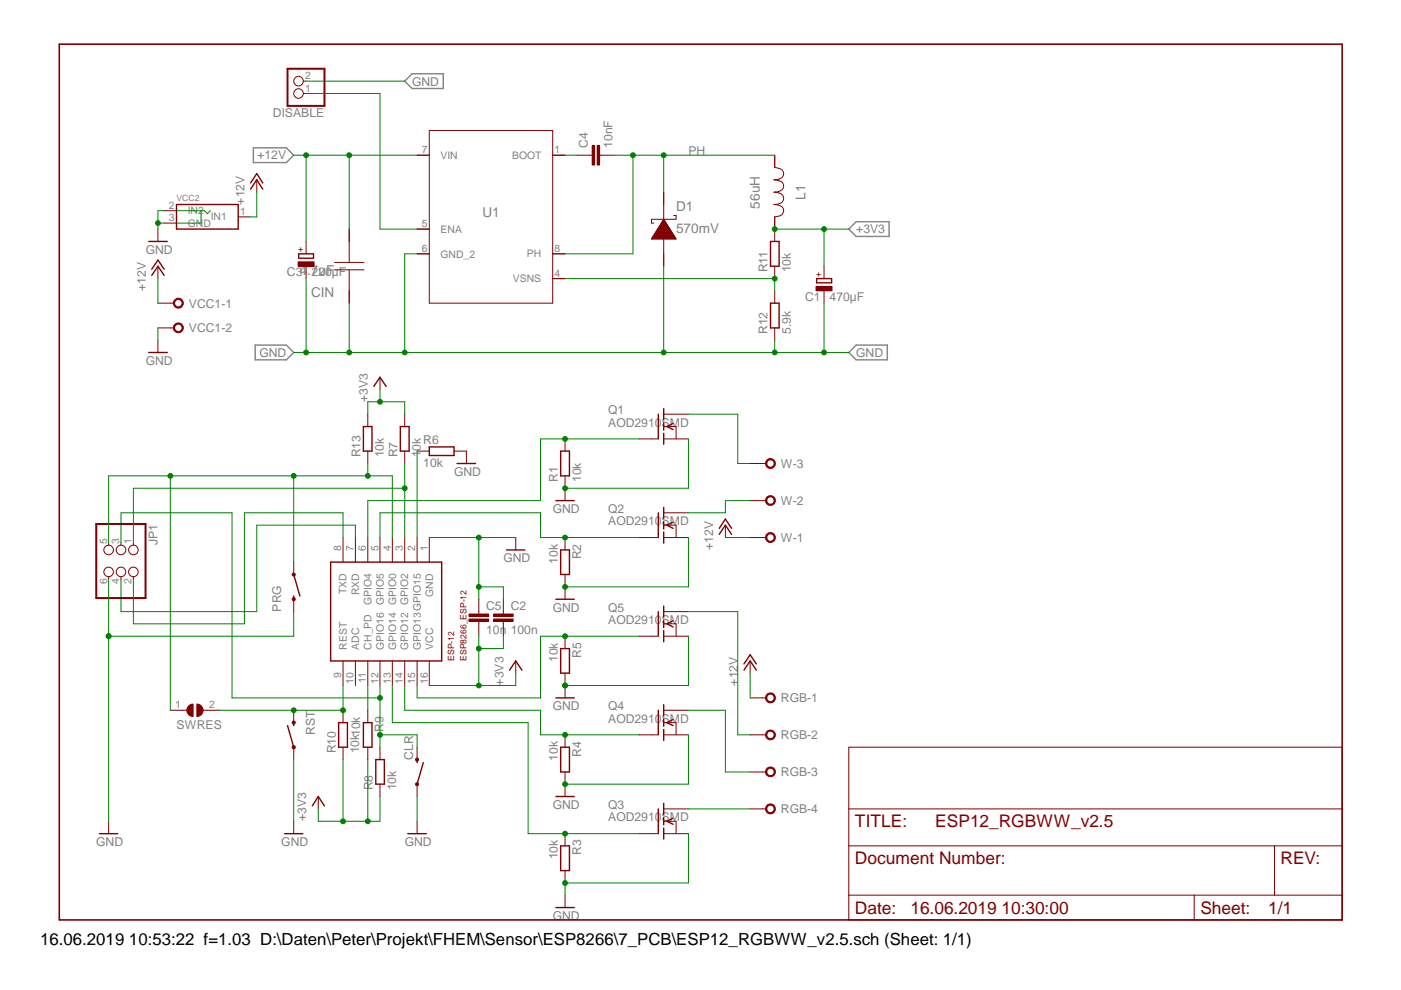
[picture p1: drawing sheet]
<svg xmlns="http://www.w3.org/2000/svg" width="297mm" height="210mm" viewBox="0 0 297 210" stroke-linecap="round" stroke-linejoin="round" font-family="sans-serif">
<path d="M87.4 15.6h6.6v3.2h-6.6l-1.6-1.6zM53.7 31.3h7l1.6 1.6-1.6 1.6h-7zM181.5 47h7v3.1h-7l-1.5-1.5zM54.1 73.2h6.6l1.6 1.5-1.6 1.6h-6.6zM181.5 73.2h6.6v3.1h-6.6l-1.5-1.6z" fill="none" stroke="#808080" stroke-width=".3"/>
<path d="M84.9 90.4h1.8v5.2h-1.8zM91 94.8h5.3v1.8h-5.3zM118.9 95.6h1.8v5.3h-1.8zM70.1 119.2h23.5v20.9h-23.5zM118.9 116.6h1.8v5.2h-1.8zM61 153.9l1.3 4.5M62.3 153.2v.7M77 153.2h1.9v5.2h-1.9zM118.9 179.3h1.8v5.3h-1.8z" fill="none" stroke="#800000" stroke-width=".3"/>
<g fill="none" stroke="#800000" stroke-width=".21">
<path d="M85.8 87.8v2.6M85.8 95.6v2.7M88.4 95.6h2.6M96.3 95.6h2.6M119.8 93.1v2.5M72.7 114v5.2M75.4 114v5.2M78 114v5.2M80.6 114v5.2M83.2 114v5.2M85.8 114v5.2M88.4 114v5.2"/>
<path d="M91 114v5.2M119.8 100.9v2.6M119.8 114v2.6M119.8 121.8v2.6M72.7 140.1v5.2M75.4 140.1v5.2M78 140.1v5.2M78 150.6v2.6M78 158.4v2.7M80.6 140.1v5.2M83.2 140.1v5.2M85.8 140.1v5.2"/>
<path d="M88.4 140.1v5.2M91 140.1v5.2M119.8 176.8v2.5M119.8 184.6v2.6"/>
</g>
<circle cx="62.3" cy="158.4" r=".35" fill="#800000"/>
<circle cx="62.3" cy="158.4" r=".35" fill="none" stroke="#800000" stroke-width=".21"/>
<path d="M62 153h.5v.4l-.2 .2-.3-.2z" fill-rule="evenodd" fill="#800000"/>
<path d="M33.5 56.4v2.7M33.5 72.1v2.6M36.1 64.3h.8M153.8 111.4v2.6M119.8 134.9v2.6M62 153h.5v.4l-.2 .2-.3-.2zM62.3 150.6v2.6M62.3 158.4v2.7M119.8 142.7v5.3M119.8 155.8v2.6M159 140.1v2.6M119.8 163.7v2.6" fill="none" stroke="#800000" stroke-width=".21"/>
<path d="M32.2 58.4l1.3-2 1.3 2M32.2 57.1l1.3-2 1.3 2M31.5 74.7h4M152.5 113.3l1.3-1.9 1.3 1.9M152.5 112l1.3-2 1.3 2M118.9 137.5h1.8v5.2h-1.8zM117.9 148h3.9M118.9 158.4h1.8v5.3h-1.8zM157.7 142.1l1.3-2 1.4 2M157.7 140.8l1.3-2 1.4 2" fill="none" stroke="#800000" stroke-width=".3"/>
<path d="M37.1 63.5a1.06 1.06 0 0 1 1.7 .4 1.06 1.06 0 0 1-.8 1.5 1.06 1.06 0 0 1-1.3-1.1h.3a.81 .81 0 0 1 1.1-.8 .81 .81 0 0 1 .3 1.3 .81 .81 0 0 1-1.3-.2l-.1-.3h-.3l.1-.4z" fill-rule="evenodd" fill="#800000"/>
<path d="M33.5 64.3h2.6M36.1 69.5h.8M37.1 63.5a1.06 1.06 0 0 1 1.7 .4 1.06 1.06 0 0 1-.8 1.5 1.06 1.06 0 0 1-1.3-1.1h.3a.81 .81 0 0 1 1.1-.8 .81 .81 0 0 1 .3 1.3 .81 .81 0 0 1-1.3-.2l-.1-.3h-.3l.1-.4z" fill="none" stroke="#800000" stroke-width=".21"/>
<path d="M37.1 68.7a1.07 1.07 0 0 1 1.7 .4 1.07 1.07 0 0 1-.7 1.5 1.07 1.07 0 0 1-1.4-1.1h.3a.81 .81 0 0 1 1.1-.8 .81 .81 0 0 1 .3 1.3 .81 .81 0 0 1-1.3-.2l-.1-.3h-.3l.1-.4z" fill-rule="evenodd" fill="#800000"/>
<path d="M33.5 69.5h2.6M37.1 68.7a1.07 1.07 0 0 1 1.7 .4 1.07 1.07 0 0 1-.7 1.5 1.07 1.07 0 0 1-1.4-1.1h.3a.81 .81 0 0 1 1.1-.8 .81 .81 0 0 1 .3 1.3 .81 .81 0 0 1-1.3-.2l-.1-.3h-.3l.1-.4zM161.7 114h.7" fill="none" stroke="#800000" stroke-width=".21"/>
<path d="M162.6 113.2a1.05 1.05 0 0 1 1.7 .2 1.05 1.05 0 0 1-.7 1.6 1.05 1.05 0 0 1-1.3-1h.3a.79 .79 0 0 1 1-.8 .79 .79 0 0 1 .3 1.2 .79 .79 0 0 1-1.3-.1v-.3h-.3z" fill-rule="evenodd" fill="#800000"/>
<path d="M159 114h2.7M161.7 106.1h.7M162.6 113.2a1.05 1.05 0 0 1 1.7 .2 1.05 1.05 0 0 1-.7 1.6 1.05 1.05 0 0 1-1.3-1h.3a.79 .79 0 0 1 1-.8 .79 .79 0 0 1 .3 1.2 .79 .79 0 0 1-1.3-.1v-.3h-.3z" fill="none" stroke="#800000" stroke-width=".21"/>
<path d="M162.6 105.3a1.05 1.05 0 0 1 1.7 .3 1.05 1.05 0 0 1-.7 1.5 1.05 1.05 0 0 1-1.3-1h.3a.79 .79 0 0 1 1-.8 .79 .79 0 0 1 .3 1.3 .79 .79 0 0 1-1.3-.2v-.3h-.3z" fill-rule="evenodd" fill="#800000"/>
<path d="M161.7 98.3h.7M159 106.1h2.7M162.6 105.3a1.05 1.05 0 0 1 1.7 .3 1.05 1.05 0 0 1-.7 1.5 1.05 1.05 0 0 1-1.3-1h.3a.79 .79 0 0 1 1-.8 .79 .79 0 0 1 .3 1.3 .79 .79 0 0 1-1.3-.2v-.3h-.3z" fill="none" stroke="#800000" stroke-width=".21"/>
<path d="M162.6 97.5a1.05 1.05 0 0 1 1.7 .3 1.05 1.05 0 0 1-.7 1.5 1.05 1.05 0 0 1-1.3-1h.3a.79 .79 0 0 1 1-.8 .79 .79 0 0 1 .3 1.3 .79 .79 0 0 1-1.3-.2v-.3h-.3z" fill-rule="evenodd" fill="#800000"/>
<path d="M159 98.3h2.7M162.6 97.5a1.05 1.05 0 0 1 1.7 .3 1.05 1.05 0 0 1-.7 1.5 1.05 1.05 0 0 1-1.3-1h.3a.79 .79 0 0 1 1-.8 .79 .79 0 0 1 .3 1.3 .79 .79 0 0 1-1.3-.2v-.3h-.3zM161.7 148h.7" fill="none" stroke="#800000" stroke-width=".21"/>
<path d="M162.6 147.2a1.05 1.05 0 0 1 1.7 .2 1.05 1.05 0 0 1-.7 1.6 1.05 1.05 0 0 1-1.3-1h.3a.79 .79 0 0 1 1-.8 .79 .79 0 0 1 .3 1.3 .79 .79 0 0 1-1.3-.2v-.3h-.3z" fill-rule="evenodd" fill="#800000"/>
<path d="M159 148h2.7M161.7 155.8h.7M162.6 147.2a1.05 1.05 0 0 1 1.7 .2 1.05 1.05 0 0 1-.7 1.6 1.05 1.05 0 0 1-1.3-1h.3a.79 .79 0 0 1 1-.8 .79 .79 0 0 1 .3 1.3 .79 .79 0 0 1-1.3-.2v-.3h-.3z" fill="none" stroke="#800000" stroke-width=".21"/>
<path d="M162.6 155a1.05 1.05 0 0 1 1.7 .3 1.05 1.05 0 0 1-.7 1.5 1.05 1.05 0 0 1-1.3-1h.3a.79 .79 0 0 1 1-.8 .79 .79 0 0 1 .3 1.3 .79 .79 0 0 1-1.3-.2v-.3h-.3z" fill-rule="evenodd" fill="#800000"/>
<path d="M159 155.8h2.7M162.6 155a1.05 1.05 0 0 1 1.7 .3 1.05 1.05 0 0 1-.7 1.5 1.05 1.05 0 0 1-1.3-1h.3a.79 .79 0 0 1 1-.8 .79 .79 0 0 1 .3 1.3 .79 .79 0 0 1-1.3-.2v-.3h-.3zM161.7 163.7h.7" fill="none" stroke="#800000" stroke-width=".21"/>
<path d="M162.6 162.9a1.05 1.05 0 0 1 1.7 .2 1.05 1.05 0 0 1-.7 1.6 1.05 1.05 0 0 1-1.3-1h.3a.79 .79 0 0 1 1-.8 .79 .79 0 0 1 .3 1.2 .79 .79 0 0 1-1.3-.1v-.3h-.3z" fill-rule="evenodd" fill="#800000"/>
<path d="M159 163.7h2.7M161.7 171.5h.7M162.6 162.9a1.05 1.05 0 0 1 1.7 .2 1.05 1.05 0 0 1-.7 1.6 1.05 1.05 0 0 1-1.3-1h.3a.79 .79 0 0 1 1-.8 .79 .79 0 0 1 .3 1.2 .79 .79 0 0 1-1.3-.1v-.3h-.3z" fill="none" stroke="#800000" stroke-width=".21"/>
<path d="M162.6 170.7a1.05 1.05 0 0 1 1.7 .3 1.05 1.05 0 0 1-.7 1.5 1.05 1.05 0 0 1-1.3-1h.3a.79 .79 0 0 1 1-.8 .79 .79 0 0 1 .3 1.3 .79 .79 0 0 1-1.3-.2v-.3h-.3z" fill-rule="evenodd" fill="#800000"/>
<g fill="none" stroke="#800000" stroke-width=".21">
<path d="M80.6 80v2.6M98.9 95.6v2.7M109.3 114v2.6M119.8 103.5v2.6M106.7 129.7v.5M106.7 131.8v.5M119.8 124.4v2.7M72.7 150.6v2.6M72.7 158.4v2.7M109.3 140.1v2.6M62.3 174.1v2.7M67.5 168.9v2.6"/>
<path d="M119.8 166.3v2.6M159 171.5h2.7M162.6 170.7a1.05 1.05 0 0 1 1.7 .3 1.05 1.05 0 0 1-.7 1.5 1.05 1.05 0 0 1-1.3-1h.3a.79 .79 0 0 1 1-.8 .79 .79 0 0 1 .3 1.3 .79 .79 0 0 1-1.3-.2v-.3h-.3zM119.8 189.8v2.6"/>
</g>
<path d="M79.2 81.9l1.4-1.9 1.3 1.9M96.9 98.3h3.9M107.4 116.6h3.9M117.9 106.1h3.9M117.9 127.1h3.9M71.8 153.2h1.9v5.2h-1.9zM108 142.1l1.3-2 1.4 2M60.3 176.8h3.9M66.2 170.9l1.3-2 1.3 2M117.9 168.9h3.9M117.9 192.4h3.9" fill="none" stroke="#800000" stroke-width=".3"/>
<path d="M104.6 131.2h4.2v.6h-4.2z" fill-rule="evenodd" fill="#800000"/>
<path d="M104.6 131.2h4.2v.6h-4.2z" fill="none" stroke="#800000" stroke-width=".21"/>
<path d="M104.6 130.2h4.2v.5h-4.2z" fill-rule="evenodd" fill="#800000"/>
<path d="M104.6 130.2h4.2v.5h-4.2zM106.7 127.1v2.6M106.7 132.3v2.6" fill="none" stroke="#800000" stroke-width=".21"/>
<path d="M88.4 161.1v.6M89.7 161.7l-1.3 4.6" fill="none" stroke="#800000" stroke-width=".3"/>
<path d="M88.2 166l.2-.1 .2 .1 .2 .3-.2 .2h-.4z" fill-rule="evenodd" fill="#800000"/>
<path d="M88.2 166l.2-.1 .2 .1 .2 .3-.2 .2h-.4z" fill="none" stroke="#800000" stroke-width=".21"/>
<path d="M88.2 160.8h.4l.2 .3-.2 .2h-.4z" fill-rule="evenodd" fill="#800000"/>
<path d="M80.6 158.4v2.7M88.4 158.4v2.7M80.6 166.3v2.6M88.2 160.8h.4l.2 .3-.2 .2h-.4zM88.4 166.3v2.6M88.4 174.1v2.7" fill="none" stroke="#800000" stroke-width=".21"/>
<path d="M173.1 59.1h3.2v.9h-3.2zM79.7 161.1h1.8v5.2h-1.8zM86.4 176.8h4" fill="none" stroke="#800000" stroke-width=".3"/>
<path d="M173 60.7h3.4v1h-3.4z" fill-rule="evenodd" fill="#800000"/>
<g fill="none" stroke="#800000" stroke-width=".21">
<path d="M88.4 32.9h2.6M91 27.7h26.2v36.6h-26.2zM117.2 32.9h2.6M125.1 32.9h.5M127.1 32.9h.5M164.3 32.9v2.6M164.3 35.5a1.71 1.71 0 0 1 1.9 1.3 1.81 1.81 0 0 1-2.1 1.3l.5 .1a1.49 1.49 0 0 1 1.6 1.2 1.73 1.73 0 0 1-2 1.4h.4a1.28 1.28 0 0 1 1.3 .6 1.28 1.28 0 0 1 0 1.4l-.8 .4-1 .2h.5a1.28 1.28 0 0 1 1.3 .6 1.28 1.28 0 0 1 0 1.4l-.4 .3-1.2 .3v5.2M70.9 57.2h6.3M70.9 55.6h6.3M74 48.6v7M74 57.2v7.1M88.4 48.6h2.6"/>
<path d="M88.4 53.8h2.6M117.2 53.8h2.6M117.2 59.1h2.6M138.1 50.6h5.2M138.2 50.5h5.1M138.3 50.4h4.9M138.3 50.3h4.8M138.4 50.2h4.7M138.4 50.1h4.6M138.5 50.1h4.5M138.6 50h4.3M138.6 49.9h4.2"/>
<path d="M138.7 49.8h4.1M138.7 49.7h4M138.8 49.6h3.9M138.9 49.5h3.7M138.9 49.4h3.6M139 49.3h3.5M139 49.2h3.4M139.1 49.1h3.3M139.1 49h3.2M139.2 49h3M139.3 48.8h2.9M139.3 48.7h2.9"/>
<path d="M139.4 48.7h2.7M139.4 48.6h2.6M139.5 48.5h2.4M139.6 48.4h2.3M139.6 48.3h2.3M139.7 48.2h2.1M139.7 48.1h2M139.8 48h1.9M139.8 47.9h1.8M139.9 47.8h1.7M140 47.7h1.5M140 47.6h1.4"/>
<path d="M140.1 47.5h1.3M140.1 47.4h1.2M140.2 47.3h1.1M140.3 47.3h.9M140.3 47.2h.8M140.4 47h.7M140.4 47h.6M140.5 46.9h.5M140.5 46.8h.4M140.6 46.7h.2M140.7 46.6h.1M140.7 40.7v15.7"/>
<path d="M140.7 46.5l2.6 4.2h-5.2zM142.8 45.7h.5v.8h-5.2v.8h.5M164.3 56.4v2.7M174.7 56.4v2.7M164.3 61.7v2.6M164.3 69.5v2.6M173 60.7h3.4v1h-3.4zM174.7 61.7v2.6"/>
</g>
<path d="M163.4 51.2h1.8v5.2h-1.8zM163.4 64.3h1.8v5.2h-1.8z" fill="none" stroke="#800000" stroke-width=".3"/>
<path d="M126.6 30.8h.5v4.2h-.5z" fill-rule="evenodd" fill="#800000"/>
<path d="M126.6 30.8h.5v4.2h-.5z" fill="none" stroke="#800000" stroke-width=".21"/>
<path d="M125.6 30.8h.5v4.2h-.5z" fill-rule="evenodd" fill="#800000"/>
<path d="M122.4 32.9h2.7M125.6 30.8h.5v4.2h-.5zM127.6 32.9h2.7" fill="none" stroke="#800000" stroke-width=".21"/>
<path d="M62.3 126.4v.7M62.3 121.8l1.3 4.6" fill="none" stroke="#800000" stroke-width=".3"/>
<path d="M62 121.6l.3-.1 .2 .1v.5h-.5z" fill-rule="evenodd" fill="#800000"/>
<path d="M62 121.6l.3-.1 .2 .1v.5h-.5z" fill="none" stroke="#800000" stroke-width=".21"/>
<path d="M62 126.8h.5v.5l-.2 .1-.3-.1z" fill-rule="evenodd" fill="#800000"/>
<g fill="none" stroke="#800000" stroke-width=".21">
<path d="M78 87.8v2.6M78 95.6v2.7M135.5 93.1h4M140.7 93.1h5.3M140.7 90.4h2.6v2.7M140.7 87.8h5.3M62.3 119.2v2.6M135.5 114h4M140.7 111.4h2.6v2.6M140.7 114h5.3M140.7 108.7h5.3M62 126.8h.5v.5l-.2 .1-.3-.1z"/>
<path d="M62.3 127.1v2.6M135.5 134.9h4M140.7 132.3h2.6v2.6M140.7 134.9h5.3M140.7 129.7h5.3M135.5 155.8h4M140.7 153.2h2.6v2.6M140.7 155.8h5.3M140.7 150.6h5.3M135.5 176.8h4M140.7 174.1h2.6v2.7M140.7 176.8h5.3"/>
<path d="M140.7 171.5h5.3"/>
</g>
<g fill="none" stroke="#800000" stroke-width=".3">
<path d="M63.3 53.8h3.2v1h-3.2zM77 90.4h1.9v5.2h-1.9zM139.6 87.8v5.3M140.7 86.6v2.4M140.7 89.6v1.6M140.7 91.9v2.3M142.7 89.8l-1.3 .6 1.3 .7M139.6 108.7v5.3M140.7 107.6v2.3M140.7 110.6v1.6M140.7 112.8v2.4M142.7 110.7l-1.3 .7 1.3 .6"/>
<path d="M139.6 129.7v5.2M140.7 128.5v2.3M140.7 131.5v1.6M140.7 133.7v2.4M142.7 131.6l-1.3 .7 1.3 .6M139.6 150.6v5.2M140.7 149.4v2.4M140.7 152.4v1.6M140.7 154.7v2.3M142.7 152.5l-1.3 .7 1.3 .7M139.6 171.5v5.3M140.7 170.3v2.4"/>
<path d="M140.7 173.3v1.6M140.7 175.6v2.3M142.7 173.5l-1.3 .6 1.3 .7"/>
</g>
<path d="M63.2 55.5h3.4v.9h-3.4z" fill-rule="evenodd" fill="#800000"/>
<path d="M63.2 55.5h3.4v.9h-3.4zM64.9 51.2v2.6M64.9 56.4v2.7M101.5 129.7v.5M101.5 131.8v.5" fill="none" stroke="#800000" stroke-width=".21"/>
<path d="M99.4 131.2h4.2v.6h-4.2z" fill-rule="evenodd" fill="#800000"/>
<path d="M99.4 131.2h4.2v.6h-4.2z" fill="none" stroke="#800000" stroke-width=".21"/>
<path d="M99.4 130.2h4.2v.5h-4.2z" fill-rule="evenodd" fill="#800000"/>
<g fill="none" stroke="#800000" stroke-width=".21">
<path d="M64.3 19.8h.6M64.3 17.2h.6M54.4 38.1v2.6M33.5 48.6v2.6M34.8 44.7h2.6M34.8 47.3h2.6M50.5 46h2.6M23 115v.6M25.7 115v.6M28.3 115v.6M23 122.3v.6M25.7 122.3v.6"/>
<path d="M28.3 122.3v.6M99.4 130.2h4.2v.5h-4.2zM101.5 127.1v2.6M101.5 132.3v2.6M180 158.4h104.6v36.6h-104.6zM23 174.1v2.7M180 179.3h104.6M180 171.5h104.6M270.2 179.3v10.5M180 189.8h104.6M253.2 189.8v5.2"/>
<circle cx="63.3" cy="17.2" r="1.01"/>
<circle cx="63.3" cy="19.8" r="1.01"/>
<circle cx="23" cy="116.6" r="1.01"/>
<circle cx="25.7" cy="116.6" r="1.01"/>
<circle cx="28.3" cy="116.6" r="1.01"/>
<circle cx="23" cy="121.3" r="1.01"/>
<circle cx="25.7" cy="121.3" r="1.01"/>
<circle cx="28.3" cy="121.3" r="1.01"/>
</g>
<path d="M61 14.6h7.8v7.9h-7.8zM20.4 111.1h10.5v15.7h-10.5z" fill="none" stroke="#800000" stroke-width=".42"/>
<path d="M12.6 9.4h272v185.6h-272z" fill="none" stroke="#800000" stroke-width=".34"/>
<path d="M53.1 38.8l1.3-2 1.3 2M31.5 51.2h4M37.4 43.4h13.1v5.2h-13.1zM53.1 40.1l1.3-2 1.3 2M21.1 176.8h3.9" fill="none" stroke="#800000" stroke-width=".3"/>
<path d="M41.7 149.3a1.31 1.31 0 0 1 1.4 1.3 1.31 1.31 0 0 1-1.4 1.3z" fill-rule="evenodd" fill="#800000"/>
<path d="M41.7 149.3a1.31 1.31 0 0 1 1.4 1.3 1.31 1.31 0 0 1-1.4 1.3z" fill="none" stroke="#800000" stroke-width=".21"/>
<path d="M40 149.7l.3-.3 .6-.1v2.6a1.31 1.31 0 0 1-1.2-.8 1.31 1.31 0 0 1 .3-1.4z" fill-rule="evenodd" fill="#800000"/>
<path d="M36.1 150.6h3.5M40 149.7l.3-.3 .6-.1v2.6a1.31 1.31 0 0 1-1.2-.8 1.31 1.31 0 0 1 .3-1.4zM43.1 150.6h3.5" fill="none" stroke="#800000" stroke-width=".21"/>
<path d="M37.4 44.7h5.9l.6 .6 .7-.6M42.6 44.7v2.6h-5.2M85.8 98.3v15.7M28.3 103.5h57.5" fill="none" stroke="#008000" stroke-width=".21"/>
<circle cx="85.8" cy="103.5" r=".51" fill="#008000"/>
<g fill="none" stroke="#008000" stroke-width=".21">
<path d="M28.3 103.5v11.5"/>
<circle cx="85.8" cy="103.5" r=".51"/>
</g>
<circle cx="119.8" cy="145.3" r=".51" fill="#008000"/>
<circle cx="119.8" cy="145.3" r=".51" fill="none" stroke="#008000" stroke-width=".21"/>
<circle cx="119.8" cy="145.3" r=".51" fill="#008000"/>
<g fill="none" stroke="#008000" stroke-width=".21">
<path d="M91 114h18.3M106.7 124.4v2.7M146 134.9v10.4h-26.2"/>
<circle cx="119.8" cy="145.3" r=".51"/>
</g>
<circle cx="101.5" cy="114" r=".51" fill="#008000"/>
<g fill="none" stroke="#008000" stroke-width=".21">
<path d="M101.5 114v13.1M101.5 124.4h5.2"/>
<circle cx="101.5" cy="114" r=".51"/>
</g>
<circle cx="101.5" cy="124.4" r=".51" fill="#008000"/>
<g fill="none" stroke="#008000" stroke-width=".21">
<path d="M119.8 166.3h26.2"/>
<circle cx="101.5" cy="124.4" r=".51"/>
</g>
<circle cx="119.8" cy="166.3" r=".51" fill="#008000"/>
<g fill="none" stroke="#008000" stroke-width=".21">
<path d="M146 155.8v10.5M119.8 187.2h26.2"/>
<circle cx="119.8" cy="166.3" r=".51"/>
</g>
<circle cx="119.8" cy="187.2" r=".51" fill="#008000"/>
<g fill="none" stroke="#008000" stroke-width=".21">
<path d="M119.8 124.4h26.2M146 176.8v10.4M119.8 187.2v2.6"/>
<circle cx="119.8" cy="187.2" r=".51"/>
</g>
<circle cx="119.8" cy="124.4" r=".51" fill="#008000"/>
<g fill="none" stroke="#008000" stroke-width=".21">
<path d="M119.8 103.5h26.2M146 114v10.4"/>
<circle cx="119.8" cy="124.4" r=".51"/>
</g>
<circle cx="119.8" cy="103.5" r=".51" fill="#008000"/>
<g fill="none" stroke="#008000" stroke-width=".21">
<path d="M146 93.1v10.4M23 122.9v51.2M62.3 129.7v5.2h-39.3M62.3 161.1v13"/>
<circle cx="119.8" cy="103.5" r=".51"/>
</g>
<circle cx="23" cy="134.9" r=".51" fill="#008000"/>
<circle cx="23" cy="134.9" r=".51" fill="none" stroke="#008000" stroke-width=".21"/>
<circle cx="23" cy="134.9" r=".51" fill="#008000"/>
<g fill="none" stroke="#008000" stroke-width=".21">
<path d="M88.4 53.8h-2.6v20.9M140.7 56.4v18.3M33.5 69.5v2.6M62.3 74.7h117.7M74 64.3v10.4M88.4 168.9v5.2"/>
<circle cx="23" cy="134.9" r=".51"/>
</g>
<circle cx="74" cy="74.7" r=".51" fill="#008000"/>
<circle cx="74" cy="74.7" r=".51" fill="none" stroke="#008000" stroke-width=".21"/>
<circle cx="85.8" cy="74.7" r=".51" fill="#008000"/>
<circle cx="85.8" cy="74.7" r=".51" fill="none" stroke="#008000" stroke-width=".21"/>
<circle cx="140.7" cy="74.7" r=".51" fill="#008000"/>
<circle cx="140.7" cy="74.7" r=".51" fill="none" stroke="#008000" stroke-width=".21"/>
<circle cx="164.2" cy="74.7" r=".51" fill="#008000"/>
<g fill="none" stroke="#008000" stroke-width=".21">
<path d="M64.9 59.1v15.6M164.3 72.1v2.6"/>
<circle cx="164.2" cy="74.7" r=".51"/>
</g>
<circle cx="64.9" cy="74.7" r=".51" fill="#008000"/>
<g fill="none" stroke="#008000" stroke-width=".21">
<path d="M174.7 64.3v10.4"/>
<circle cx="64.9" cy="74.7" r=".51"/>
</g>
<circle cx="174.7" cy="74.7" r=".51" fill="#008000"/>
<g fill="none" stroke="#008000" stroke-width=".21">
<path d="M64.9 17.2h20.9M33.5 47.3h1.3M34.8 44.7h-1.3v3.9"/>
<circle cx="174.7" cy="74.7" r=".51"/>
</g>
<circle cx="33.5" cy="47.3" r=".51" fill="#008000"/>
<g fill="none" stroke="#008000" stroke-width=".21">
<path d="M72.7 145.3v5.3h-10.4"/>
<circle cx="33.5" cy="47.3" r=".51"/>
</g>
<circle cx="72.7" cy="150.6" r=".51" fill="#008000"/>
<g fill="none" stroke="#008000" stroke-width=".21">
<path d="M46.6 150.6h15.7"/>
<circle cx="72.7" cy="150.6" r=".51"/>
</g>
<circle cx="62.3" cy="150.6" r=".51" fill="#008000"/>
<g fill="none" stroke="#008000" stroke-width=".21">
<path d="M72.7 114v-5.3h-20.9v23.6h-23.5v-9.4M75.4 114v-2.6h-21v18.3h-28.7v-6.8M83.2 145.3v7.9h28.8v23.6h23.5"/>
<circle cx="62.3" cy="150.6" r=".51"/>
</g>
<circle cx="119.8" cy="176.8" r=".51" fill="#008000"/>
<g fill="none" stroke="#008000" stroke-width=".21">
<path d="M85.8 145.3v5.3h28.8v5.2h20.9"/>
<circle cx="119.8" cy="176.8" r=".51"/>
</g>
<circle cx="119.8" cy="155.8" r=".51" fill="#008000"/>
<g fill="none" stroke="#008000" stroke-width=".21">
<path d="M62.3 32.9h26.1M74 32.9v15.7M33.5 59.1v5.2M153.8 114h5.2M159 142.7v5.3"/>
<circle cx="119.8" cy="155.8" r=".51"/>
</g>
<circle cx="74" cy="32.9" r=".51" fill="#008000"/>
<g fill="none" stroke="#008000" stroke-width=".21">
<path d="M64.9 32.9v18.3"/>
<circle cx="74" cy="32.9" r=".51"/>
</g>
<circle cx="64.9" cy="32.9" r=".51" fill="#008000"/>
<g fill="none" stroke="#008000" stroke-width=".21">
<path d="M54.4 40.7v5.3h-1.3M109.3 142.7v2.6h-18.3"/>
<circle cx="64.9" cy="32.9" r=".51"/>
</g>
<circle cx="101.5" cy="145.3" r=".51" fill="#008000"/>
<g fill="none" stroke="#008000" stroke-width=".21">
<path d="M101.5 134.9v10.4M106.7 134.9v2.6h-5.2"/>
<circle cx="101.5" cy="145.3" r=".51"/>
</g>
<circle cx="101.5" cy="137.5" r=".51" fill="#008000"/>
<g fill="none" stroke="#008000" stroke-width=".21">
<path d="M78 161.1v13M80.6 168.9v5.2h-7.9"/>
<circle cx="101.5" cy="137.5" r=".51"/>
</g>
<circle cx="78" cy="174.1" r=".51" fill="#008000"/>
<g fill="none" stroke="#008000" stroke-width=".21">
<path d="M72.7 161.1v13h-5.2v-2.6"/>
<circle cx="78" cy="174.1" r=".51"/>
</g>
<circle cx="72.7" cy="174.1" r=".51" fill="#008000"/>
<g fill="none" stroke="#008000" stroke-width=".21">
<path d="M78 87.8v-2.6h7.8v2.6M80.6 82.6v2.6"/>
<circle cx="72.7" cy="174.1" r=".51"/>
</g>
<circle cx="80.6" cy="85.2" r=".51" fill="#008000"/>
<g fill="none" stroke="#008000" stroke-width=".21">
<path d="M164.3 48.6h15.7M174.7 48.6v7.8"/>
<circle cx="80.6" cy="85.2" r=".51"/>
</g>
<circle cx="164.2" cy="48.6" r=".51" fill="#008000"/>
<circle cx="164.2" cy="48.6" r=".51" fill="none" stroke="#008000" stroke-width=".21"/>
<circle cx="174.7" cy="48.6" r=".51" fill="#008000"/>
<g fill="none" stroke="#008000" stroke-width=".21">
<path d="M135.5 134.9h-20.9v13.1h-26.2v-2.7"/>
<circle cx="174.7" cy="48.6" r=".51"/>
</g>
<circle cx="119.8" cy="134.9" r=".51" fill="#008000"/>
<g fill="none" stroke="#008000" stroke-width=".21">
<path d="M80.6 114v-5.3h34v5.3h20.9"/>
<circle cx="119.8" cy="134.9" r=".51"/>
</g>
<circle cx="119.8" cy="114" r=".51" fill="#008000"/>
<g fill="none" stroke="#008000" stroke-width=".21">
<path d="M135.5 93.1h-20.9v13h-36.6v7.9"/>
<circle cx="119.8" cy="114" r=".51"/>
</g>
<circle cx="119.8" cy="93.1" r=".51" fill="#008000"/>
<g fill="none" stroke="#008000" stroke-width=".21">
<path d="M130.3 32.9h34M134.2 32.9v20.9h-14.4M140.7 32.9v7.8"/>
<circle cx="119.8" cy="93.1" r=".51"/>
</g>
<circle cx="134.2" cy="32.9" r=".51" fill="#008000"/>
<circle cx="134.2" cy="32.9" r=".51" fill="none" stroke="#008000" stroke-width=".21"/>
<circle cx="140.7" cy="32.9" r=".51" fill="#008000"/>
<g fill="none" stroke="#008000" stroke-width=".21">
<path d="M119.8 59.1h44.5v2.6"/>
<circle cx="140.7" cy="32.9" r=".51"/>
</g>
<circle cx="164.2" cy="59.1" r=".51" fill="#008000"/>
<g fill="none" stroke="#008000" stroke-width=".21">
<path d="M64.9 19.8h15.7v28.8h7.8M119.8 32.9h2.6M78 98.3v2.6M88.4 95.6v18.4M146 87.8h10.4v10.5h2.6M23 100.9v14.1M83.2 114v-13.1h-20.9v18.3M159 106.1h-5.2v2.6h-7.8M146 129.7h10.4v26.1h2.6M146 150.6h7.8v13.1h5.2M146 171.5h13"/>
<circle cx="164.2" cy="59.1" r=".51"/>
</g>
<circle cx="78" cy="100.9" r=".51" fill="#008000"/>
<g fill="none" stroke="#008000" stroke-width=".21">
<path d="M23 100.9h13.1"/>
<circle cx="78" cy="100.9" r=".51"/>
</g>
<circle cx="62.3" cy="100.9" r=".51" fill="#008000"/>
<g fill="none" stroke="#008000" stroke-width=".21">
<path d="M62.3 100.9h-26.2v49.7"/>
<circle cx="62.3" cy="100.9" r=".51"/>
</g>
<circle cx="36.1" cy="100.9" r=".51" fill="#008000"/>
<g fill="none" stroke="#008000" stroke-width=".21">
<path d="M25.7 115v-6.3h23.5v39.3h31.4M78 145.3v5.3M80.6 145.3v13.1M80.6 155.8h7.8v2.6"/>
<circle cx="36.1" cy="100.9" r=".51"/>
</g>
<circle cx="80.6" cy="155.8" r=".51" fill="#008000"/>
<circle cx="80.6" cy="155.8" r=".51" fill="none" stroke="#008000" stroke-width=".21"/>
<circle cx="80.6" cy="148" r=".51" fill="#008000"/>
<circle cx="80.6" cy="148" r=".51" fill="none" stroke="#008000" stroke-width=".21"/>
<g font-size="3.7" fill="#800000">
<text x="181.3" y="175.4">TITLE:</text>
<text x="198.3" y="175.4">ESP12_RGBWW_v2.5</text>
<text x="181.3" y="183.3">Document Number:</text>
<text x="271.5" y="183.3">REV:</text>
<text x="181.3" y="193.7">Date:</text>
<text x="193" y="193.7">16.06.2019</text>
<text x="212.3" y="193.7">10:30:00</text>
<text x="254.5" y="193.7">Sheet:</text>
<text x="268.9" y="193.7">1/1</text>
</g>
<g font-size="3.6">
<text x="8.5" y="200.4">16.06.2019</text>
<text x="27.3" y="200.4">10:53:22 f=1.03 D:\Daten\Peter\Projekt\FHEM\Sensor\ESP8266\7_PCB\ESP12_RGBWW_v2.5.sch (Sheet: 1/1)</text>
</g>
<g font-size="2.9" fill="#808080">
<text x="102.3" y="46">U1</text>
<text x="143.3" y="44.7">D1</text>
<text x="161.1" y="44.2" transform="rotate(-90 161.1 44.2)">56uH</text>
<text x="170.8" y="42.3" transform="rotate(-90 170.8 42.3)">L1</text>
<text x="143.3" y="49.4">570mV</text>
<text x="65.1" y="58.3">.7uF</text>
<text x="66" y="63">CIN</text>
</g>
<g font-size="2.6" fill="#808080">
<text x="87.4" y="18.1">GND</text>
<text x="57.9" y="24.9">DISABLE</text>
<text x="54.6" y="33.8">+12V</text>
<text x="124.6" y="31.3" transform="rotate(-90 124.6 31.3)">C4</text>
<text x="129.9" y="31.3" transform="rotate(-90 129.9 31.3)">10nF</text>
<text x="146" y="32.9">PH</text>
<text x="51.8" y="43.4" transform="rotate(-90 51.8 43.4)">+12V</text>
<text x="30.9" y="53.8">GND</text>
<text x="181.5" y="49.5">+3V3</text>
<text x="60.8" y="58.6">C34</text>
<text x="66" y="58.6">220µF</text>
<text x="162.7" y="57.8" transform="rotate(-90 162.7 57.8)">R11</text>
<text x="167.7" y="57.8" transform="rotate(-90 167.7 57.8)">10k</text>
<text x="30.9" y="61.7" transform="rotate(-90 30.9 61.7)">+12V</text>
<text x="40" y="65.2">VCC1-1</text>
<text x="170.7" y="63.8">C1</text>
<text x="175.9" y="63.8">470µF</text>
<text x="40" y="70.4">VCC1-2</text>
<text x="162.7" y="70.8" transform="rotate(-90 162.7 70.8)">R12</text>
<text x="167.7" y="70.8" transform="rotate(-90 167.7 70.8)">5.9k</text>
<text x="30.9" y="77.4">GND</text>
<text x="55" y="75.7">GND</text>
<text x="181.5" y="75.7">GND</text>
<text x="78" y="85.2" transform="rotate(-90 78 85.2)">+3V3</text>
<text x="128.9" y="87.8">Q1</text>
<text x="89.7" y="94.1">R6</text>
<text x="128.9" y="90.4">AOD2910</text>
<text x="140.3" y="90.4">SMD</text>
<text x="76.4" y="97" transform="rotate(-90 76.4 97)">R13</text>
<text x="81.4" y="97" transform="rotate(-90 81.4 97)">10k</text>
<text x="84.2" y="97" transform="rotate(-90 84.2 97)">R7</text>
<text x="89.2" y="97" transform="rotate(-90 89.2 97)">10k</text>
<text x="89.7" y="99.1">10k</text>
<text x="96.3" y="100.9">GND</text>
<text x="165.6" y="99.2">W-3</text>
<text x="118.3" y="102.2" transform="rotate(-90 118.3 102.2)">R1</text>
<text x="123.2" y="102.2" transform="rotate(-90 123.2 102.2)">10k</text>
<text x="165.6" y="107">W-2</text>
<text x="117.2" y="108.7">GND</text>
<text x="128.9" y="111.4">AOD2910</text>
<text x="128.9" y="108.7">Q2</text>
<text x="140.3" y="111.4">SMD</text>
<text x="33.4" y="115.6" transform="rotate(-90 33.4 115.6)">JP1</text>
<text x="106.7" y="119.2">GND</text>
<text x="118.2" y="119.5" transform="rotate(-90 118.2 119.5)">10k</text>
<text x="123.2" y="118.6" transform="rotate(-90 123.2 118.6)">R2</text>
<text x="151.2" y="116.6" transform="rotate(-90 151.2 116.6)">+12V</text>
<text x="165.6" y="114.9">W-1</text>
<text x="59.6" y="129.7" transform="rotate(-90 59.6 129.7)">PRG</text>
<text x="103.1" y="129.3">C5</text>
<text x="108.3" y="129.3">C2</text>
<text x="117.2" y="129.7">GND</text>
<text x="128.9" y="129.7">Q5</text>
<text x="103.1" y="134.5">10n</text>
<text x="108.3" y="134.5">100n</text>
<text x="128.9" y="132.3">AOD2910</text>
<text x="140.3" y="132.3">SMD</text>
<text x="118.2" y="140.4" transform="rotate(-90 118.2 140.4)">10k</text>
<text x="123.2" y="139.5" transform="rotate(-90 123.2 139.5)">R5</text>
<text x="106.7" y="145.3" transform="rotate(-90 106.7 145.3)">+3V3</text>
<text x="156.4" y="145.3" transform="rotate(-90 156.4 145.3)">+12V</text>
<text x="165.6" y="148.9">RGB-1</text>
<text x="37.4" y="154.5">SWRES</text>
<text x="66.7" y="155.8" transform="rotate(-90 66.7 155.8)">RST</text>
<text x="81.3" y="155.2" transform="rotate(-90 81.3 155.2)">R9</text>
<text x="117.2" y="150.6">GND</text>
<text x="128.9" y="153.2">AOD2910</text>
<text x="128.9" y="150.6">Q4</text>
<text x="140.3" y="153.2">SMD</text>
<text x="71.2" y="159.7" transform="rotate(-90 71.2 159.7)">R10</text>
<text x="76.1" y="159.7" transform="rotate(-90 76.1 159.7)">10k10k</text>
<text x="87.6" y="161.1" transform="rotate(-90 87.6 161.1)">CLR</text>
<text x="118.2" y="161.3" transform="rotate(-90 118.2 161.3)">10k</text>
<text x="123.2" y="160.4" transform="rotate(-90 123.2 160.4)">R4</text>
<text x="165.6" y="156.7">RGB-2</text>
<text x="79" y="167.6" transform="rotate(-90 79 167.6)">R8</text>
<text x="84" y="167.6" transform="rotate(-90 84 167.6)">10k</text>
<text x="165.6" y="164.6">RGB-3</text>
<text x="117.2" y="171.5">GND</text>
<text x="128.9" y="171.5">Q3</text>
<text x="165.6" y="172.4">RGB-4</text>
<text x="20.4" y="179.3">GND</text>
<text x="59.6" y="179.3">GND</text>
<text x="64.9" y="174.1" transform="rotate(-90 64.9 174.1)">+3V3</text>
<text x="85.8" y="179.3">GND</text>
<text x="128.9" y="174.1">AOD2910</text>
<text x="140.3" y="174.1">SMD</text>
<text x="118.2" y="182.2" transform="rotate(-90 118.2 182.2)">10k</text>
<text x="123.2" y="181.3" transform="rotate(-90 123.2 181.3)">R3</text>
<text x="117.2" y="195">GND</text>
</g>
<g font-size="2.2" fill="#808080">
<text x="64.7" y="16.8">2</text>
<text x="64.7" y="19.4">1</text>
<text x="89.5" y="32.5">7</text>
<text x="93.4" y="33.7">VIN</text>
<text x="108.6" y="33.7">BOOT</text>
<text x="117.6" y="32.5">1</text>
<text x="35.8" y="44.3">2</text>
<text x="35.8" y="46.9">3</text>
<text x="39.8" y="45.4">IN2</text>
<text x="44.7" y="46.8">IN1</text>
<text x="50.9" y="45.6">1</text>
<text x="39.8" y="48.1">GND</text>
<text x="89.5" y="48.2">5</text>
<text x="89.5" y="53.4">6</text>
<text x="93.4" y="49.4">ENA</text>
<text x="117.6" y="53.4">8</text>
<text x="93.4" y="54.6">GND_2</text>
<text x="108.7" y="59.8">VSNS</text>
<text x="111.7" y="54.6">PH</text>
<text x="117.6" y="58.7">4</text>
<text x="22.7" y="115.2" transform="rotate(-90 22.7 115.2)">5</text>
<text x="25.3" y="115.2" transform="rotate(-90 25.3 115.2)">3</text>
<text x="27.9" y="115.2" transform="rotate(-90 27.9 115.2)">1</text>
<text x="72.3" y="116.8" transform="rotate(-90 72.3 116.8)">8</text>
<text x="75" y="116.8" transform="rotate(-90 75 116.8)">7</text>
<text x="77.6" y="116.8" transform="rotate(-90 77.6 116.8)">6</text>
<text x="80.2" y="116.8" transform="rotate(-90 80.2 116.8)">5</text>
<text x="82.8" y="116.8" transform="rotate(-90 82.8 116.8)">4</text>
<text x="85.4" y="116.8" transform="rotate(-90 85.4 116.8)">3</text>
<text x="88.1" y="116.8" transform="rotate(-90 88.1 116.8)">2</text>
<text x="90.7" y="116.8" transform="rotate(-90 90.7 116.8)">1</text>
<text x="22.7" y="123.9" transform="rotate(-90 22.7 123.9)">6</text>
<text x="25.3" y="123.9" transform="rotate(-90 25.3 123.9)">4</text>
<text x="27.9" y="123.9" transform="rotate(-90 27.9 123.9)">2</text>
<text x="73.5" y="125.9" transform="rotate(-90 73.5 125.9)">TXD</text>
<text x="76.1" y="126.2" transform="rotate(-90 76.1 126.2)">RXD</text>
<text x="78.7" y="128.2" transform="rotate(-90 78.7 128.2)">GPIO4</text>
<text x="81.4" y="128.2" transform="rotate(-90 81.4 128.2)">GPIO5</text>
<text x="84" y="128.2" transform="rotate(-90 84 128.2)">GPIO0</text>
<text x="86.6" y="128.2" transform="rotate(-90 86.6 128.2)">GPIO2</text>
<text x="91.8" y="126.5" transform="rotate(-90 91.8 126.5)">GND</text>
<text x="73.5" y="137.7" transform="rotate(-90 73.5 137.7)">REST</text>
<text x="76.1" y="137.7" transform="rotate(-90 76.1 137.7)">ADC</text>
<text x="78.7" y="137.7" transform="rotate(-90 78.7 137.7)">CH_PD</text>
<text x="81.4" y="137.7" transform="rotate(-90 81.4 137.7)">GPIO16</text>
<text x="84" y="137.7" transform="rotate(-90 84 137.7)">GPIO14</text>
<text x="86.6" y="137.7" transform="rotate(-90 86.6 137.7)">GPIO12</text>
<text x="89.2" y="137.7" transform="rotate(-90 89.2 137.7)">GPIO13 GPIO15</text>
<text x="91.8" y="137.7" transform="rotate(-90 91.8 137.7)">VCC</text>
<text x="72.3" y="143.8" transform="rotate(-90 72.3 143.8)">9</text>
<text x="75" y="145" transform="rotate(-90 75 145)">10</text>
<text x="77.6" y="144.8" transform="rotate(-90 77.6 144.8)">11</text>
<text x="80.2" y="145" transform="rotate(-90 80.2 145)">12</text>
<text x="82.8" y="145" transform="rotate(-90 82.8 145)">13</text>
<text x="85.4" y="145" transform="rotate(-90 85.4 145)">14</text>
<text x="88.1" y="145" transform="rotate(-90 88.1 145)">15</text>
<text x="90.7" y="145" transform="rotate(-90 90.7 145)">16</text>
<text x="37.1" y="150.2">1</text>
<text x="44.3" y="150.2">2</text>
</g>
<text font-size="1.8" fill="#808080" x="37.4" y="42.7">VCC2</text>
<g font-size="1.8" fill="#800000">
<text x="64.3" y="53.4" transform="rotate(-90 64.3 53.4)">+</text>
<text x="174.1" y="58.6" transform="rotate(-90 174.1 58.6)">+</text>
<text x="96.3" y="140.1" transform="rotate(-90 96.3 140.1)">ESP-12</text>
<text x="98.9" y="140.1" transform="rotate(-90 98.9 140.1)">ESP8266_ESP-12</text>
</g>
</svg>
